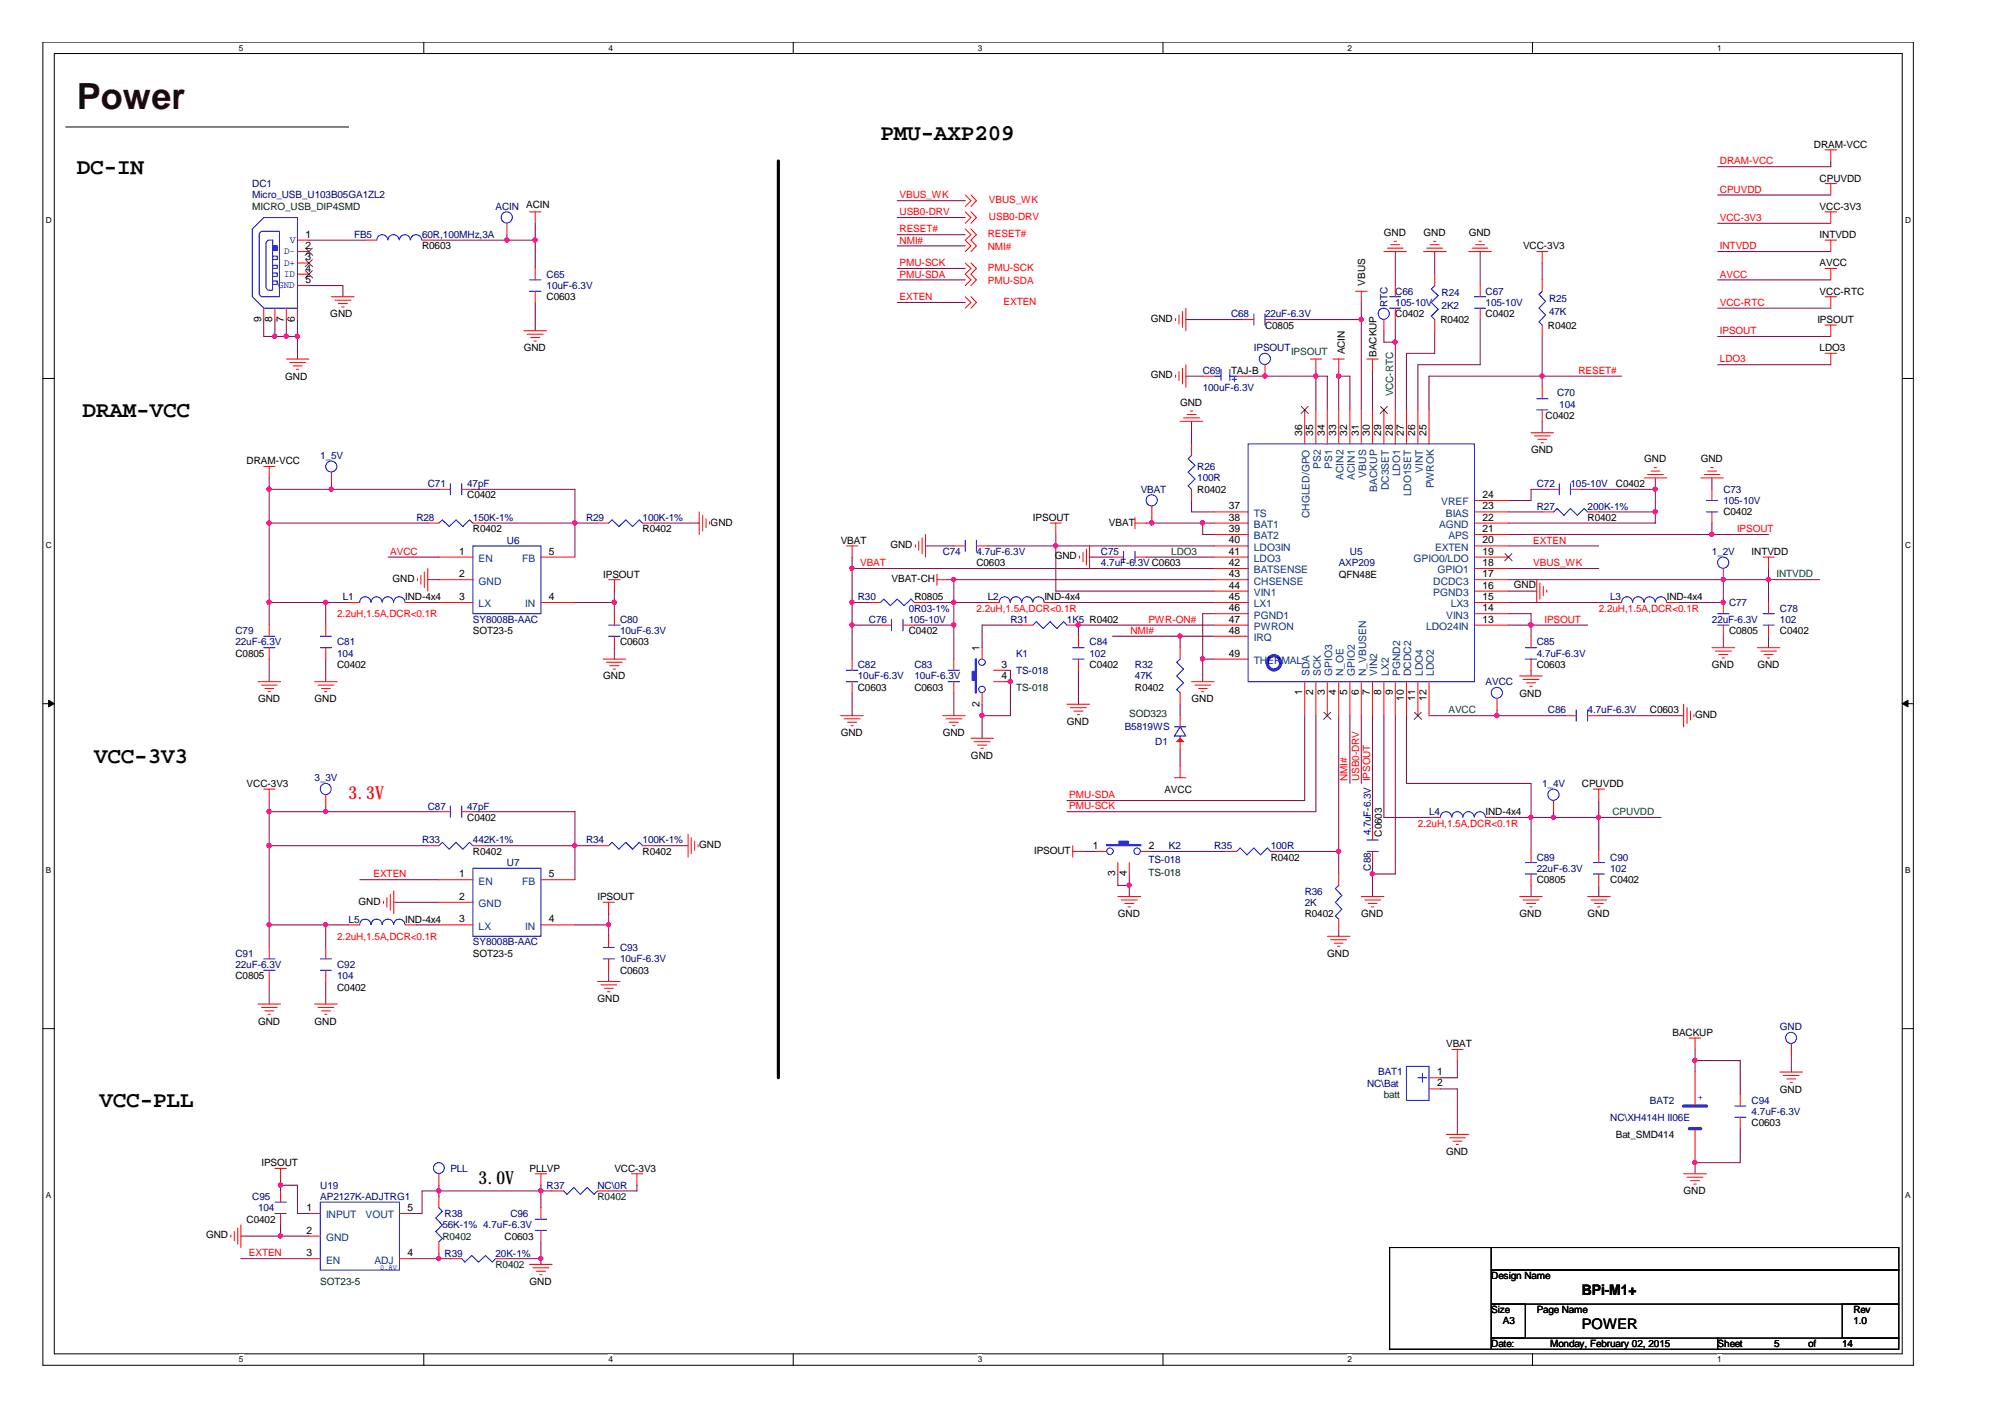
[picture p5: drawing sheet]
<svg xmlns="http://www.w3.org/2000/svg" width="297mm" height="210mm" viewBox="0 0 297 210" stroke-linecap="round" stroke-linejoin="round" font-family="sans-serif">
<path d="M6.3 6.2h277.2v196h-277.2zM8 7.9h273.8v192.6h-273.8z" fill="none" stroke="#000" stroke-width=".15"/>
<g fill="#fff">
<path d="M35.4 6.4h.6v1.4h-.6z"/>
<path d="M35.4 200.7h.6v1.4h-.6z"/>
</g>
<path d="M62.8 6.2v1.7M62.8 200.5v1.7" fill="none" stroke="#000" stroke-width=".15"/>
<g fill="#fff">
<path d="M90.1 6.4h.7v1.4h-.7z"/>
<path d="M90.1 200.7h.7v1.4h-.7z"/>
</g>
<path d="M117.5 6.2v1.7M117.5 200.5v1.7" fill="none" stroke="#000" stroke-width=".15"/>
<g fill="#fff">
<path d="M144.9 6.4h.6v1.4h-.6z"/>
<path d="M144.9 200.7h.6v1.4h-.6z"/>
</g>
<path d="M172.3 6.2v1.7M172.3 200.5v1.7" fill="none" stroke="#000" stroke-width=".15"/>
<g fill="#fff">
<path d="M199.6 6.4h.7v1.4h-.7z"/>
<path d="M199.6 200.7h.7v1.4h-.7z"/>
</g>
<path d="M227 6.2v1.7M227 200.5v1.7" fill="none" stroke="#000" stroke-width=".15"/>
<g fill="#fff">
<path d="M254.4 6.4h.6v1.4h-.6z"/>
<path d="M254.4 200.7h.6v1.4h-.6z"/>
<path d="M6.8 31.9h.8v1.4h-.8z"/>
<path d="M282.2 31.9h.9v1.4h-.9z"/>
<path d="M6.8 80.1h.8v1.4h-.8z"/>
<path d="M282.2 80.1h.9v1.4h-.9z"/>
</g>
<path d="M6.3 56.1h1.7M281.8 56.1h1.7" fill="none" stroke="#000" stroke-width=".15"/>
<g fill="#fff">
<path d="M6.8 128.2h.7v1.4h-.7z"/>
<path d="M282.2 128.2h.8v1.4h-.8z"/>
</g>
<path d="M6.3 104.2h1.7M281.8 104.2h1.7" fill="none" stroke="#000" stroke-width=".15"/>
<g fill="#000" stroke="#000" stroke-width=".15">
<path d="M7.2 103.7l.8 .5-.8 .5z" fill-rule="evenodd"/>
<path d="M281.8 104.2l.9-.5v1z" fill-rule="evenodd"/>
</g>
<g fill="#fff">
<path d="M6.8 176.4h.7v1.4h-.7z"/>
<path d="M282.2 176.4h.8v1.4h-.8z"/>
</g>
<path d="M9.7 18.8h41.9M6.3 152.4h1.7M281.8 152.4h1.7M205.9 184.8h15v15.1h-15zM220.9 184.8h60.4v3.3h-60.4zM220.9 188.1h60.4v5.1h-60.4zM220.9 193.2h5.1v5h-5.1zM220.9 198.2h33.6v1.7h-33.6zM254.5 198.2h26.8v1.7h-26.8zM272.9 193.2h8.4v5h-8.4z" fill="none" stroke="#000" stroke-width=".15"/>
<path d="M115.3 23.8v135.9" fill="none" stroke="#000" stroke-width=".47"/>
<g fill="none" stroke="#800040" stroke-width=".15">
<path d="M45.8 35.6h8.3M64.2 35.6h15.1M75.1 34.8v.8M79.3 33.1v6.7M132.9 34.8h10.1M132.9 36.4h10.1M132.9 39.8h10.1M132.9 32.2h10.1M132.9 29.7h10.1M206.7 37.3v5M212.6 37.3v3.3M219.3 37.3v5"/>
<path d="M228.5 39v2.5M254.5 33.1h16.7M254.5 37.3h16.7M254.5 28.9h16.7M271.2 23.8v.9h-16.7M39.1 47.3v2.5h5M40.7 47.3v2.5M42.4 47.3v2.5M44.1 47.3v5.9M45.8 42.3h5v1.7M79.3 44.8v4.2M132.9 41.5h10.1"/>
<path d="M132.9 44.8h10.1M175.7 55.7h2.5M175.7 47.3h8.4M184.9 55.7h11.7v5M189.1 47.3h12.6M194.9 54.9v5.8M198.3 55.7h1.7v5M198.3 54.9v5.8M201.7 44.8v15.9M203.3 54.9v5.8M205 49v1.7h1.7M206.7 47.3v13.4"/>
<path d="M212.6 49v3.3h-4.2v8.4M219.3 47.3v6.7h-9.2v6.7M228.5 49.8v7.6M240.2 55.7h-28.5v5M254.5 54h16.7M254.5 41.5h16.7M254.5 45.6h16.7M254.5 49.8h16.7M39.9 72.5h25.1M39.9 77.5h23.5M39.9 70.8v21.8M49.1 71.6v.9"/>
<path d="M70.1 72.5h15.1v10M71.8 77.5h16.7M96.9 77.5h6.7M156.4 79.2v8.4h23.5M169.8 77.5h10.1M170.6 76.7v.8M176.5 74.1v1.7h3.4M176.5 62.4v3.4M178.2 77.5v1.7h1.7M223.5 75.8h5M223.5 79.2h38.5M228.5 62.4v1.7"/>
<path d="M229.3 72.5h-2.5v1.6h-3.3M234.4 72.5h10.8M236.9 75.8h8.3M245.2 70.8v6.7h-21.7M253.6 70.8v1.7M253.6 77.5v1.7M39.9 89.3h11.7M39.9 97.6v3.4M48.3 89.3v3.3M48.3 97.6v3.4M57.5 82.5h7.5M61.7 89.3h3.3"/>
<path d="M63.4 85.9h1.6M85.2 89.3h5.8M91 87.6v3.3M91 95.9v1.7M126.2 89.3h2.5M126.2 92.6h4.2M126.2 82.5v15.1M126.2 84.2h53.7M135.5 92.6h5.8M137.1 89.3h9.2M137.1 80.9h4.2M140.5 85.9h39.4"/>
<path d="M141.3 85.9v11.7M146.3 80.9h33.6M148.8 99.3h.9v6.7h-4.2M151.4 92.6h-5.9v3.3M156.4 89.3h23.5M159.8 99.3v5M161.4 82.5h3.4M164.8 94.2h15.1M169.8 82.5h10.1M174.8 94.2v1.7M178.2 97.6h1.7M179.9 90.9h-1.7v10.1"/>
<path d="M179.9 92.6h-20.1v1.6M223.5 89.3h15M223.5 85.9h46.1M223.5 90.9h3.3v3.3M223.5 92.6h11.7M223.5 87.6h4.2M223.5 80.9h13.4M223.5 84.2h13.4M226.8 99.3v.8M255.3 85.9v3.4h-6.7M255.3 94.2v1.7M262 84.2v5.1"/>
<path d="M262 94.2v1.7M39.9 118.6v21.7M48.3 119.4v.8M126.2 102.6v3.4M141.3 102.6v3.4M145.5 104.3v5.1M148.8 101h.9M174.8 104.3v1.7M174.8 111v2.6M193.3 106v12.6h-35.2M194.9 106v14.2h-36.8M198.3 106v23.5"/>
<path d="M200 106v10M201.7 106v10M203.3 106v16.8M205 106v15.1h6.7M206.7 106v23.5h-3.4M208.4 106v10h18.4v10.1M211.7 106h20.2M221.8 105.2v.8M236.9 106h12.5M236.9 118.6v7.5M39.9 120.2h25.1M39.9 125.3h23.5"/>
<path d="M39.9 137h11.7M48.3 137v3.3M53.3 130.3h11.7M58.3 133.7h6.7M61.7 137h3.3M70.1 120.2h15.1v10.1M71.8 125.3h16.7M85.2 137h5M90.2 135.4v3.3M96.9 125.3h5M160.6 126.1h1.7M165.6 129.5v1.7h1.7"/>
<path d="M167.3 129.5v3.3M170.6 126.1h11M189.9 126.1h8.4M198.3 137.9v.8M203.3 127.8v5M221.8 121.1h24.3M226.8 131.2v1.6M230.2 120.2v.9M236.9 131.2v1.6M39.9 145.4v3.3M48.3 145.4v3.3M90.2 143.7v1.7"/>
<path d="M215.9 157.1v2.6h-2.5M251.1 155.5v3.3M251.1 157.1h6.7v5.1M265.4 156.3v2.5M41.6 175.6h2.5v4.2h1.7M41.6 174.7v1.7M65 175.6v1.7M80.1 175.6v3.3M81.8 176.4h-19.3v3.4h-1.7M94.4 175.6v.8h-4.2M213.4 161.3h2.5v6.7M257.8 167.2v5h-6.7v1.7"/>
<path d="M35.7 186.5h10.1M35.7 183.1h10.1M41.6 181.5v1.6M60.8 186.5h5.9M65 185.6v.9M75.1 186.5h5M80.1 184v3.3"/>
</g>
<g fill="#f0f" stroke="#f0f" stroke-width=".15">
<circle cx="255.3" cy="89.2" r=".32"/>
<circle cx="255.3" cy="85.8" r=".32"/>
<circle cx="226.8" cy="92.6" r=".32"/>
<circle cx="228.4" cy="55.7" r=".32"/>
<circle cx="156.4" cy="80.8" r=".32"/>
<circle cx="245.2" cy="75.8" r=".32"/>
<circle cx="194.9" cy="55.7" r=".32"/>
<circle cx="203.3" cy="129.4" r=".32"/>
<circle cx="206.7" cy="50.7" r=".32"/>
<circle cx="226.8" cy="121.1" r=".32"/>
<circle cx="230.1" cy="121.1" r=".32"/>
<circle cx="174.8" cy="94.2" r=".32"/>
<circle cx="178.2" cy="97.6" r=".32"/>
<circle cx="253.6" cy="79.2" r=".32"/>
<circle cx="251.1" cy="157.1" r=".32"/>
<circle cx="251.1" cy="172.2" r=".32"/>
<circle cx="159.7" cy="92.6" r=".32"/>
<circle cx="262" cy="85.8" r=".32"/>
<circle cx="236.8" cy="121.1" r=".32"/>
<circle cx="85.2" cy="77.5" r=".32"/>
<circle cx="39.9" cy="89.2" r=".32"/>
<circle cx="48.2" cy="89.2" r=".32"/>
<circle cx="39.9" cy="77.5" r=".32"/>
<circle cx="39.9" cy="125.3" r=".32"/>
<circle cx="39.9" cy="137" r=".32"/>
<circle cx="85.2" cy="125.3" r=".32"/>
<circle cx="48.2" cy="137" r=".32"/>
<circle cx="198.3" cy="126.1" r=".32"/>
<circle cx="49.1" cy="72.5" r=".32"/>
<circle cx="39.9" cy="72.5" r=".32"/>
<circle cx="245.2" cy="72.5" r=".32"/>
<circle cx="48.2" cy="120.2" r=".32"/>
<circle cx="187.4" cy="55.7" r=".32"/>
<circle cx="201.7" cy="47.3" r=".32"/>
<circle cx="39.9" cy="120.2" r=".32"/>
<circle cx="198.3" cy="55.7" r=".32"/>
<circle cx="178.2" cy="77.5" r=".32"/>
<circle cx="141.3" cy="89.2" r=".32"/>
<circle cx="141.3" cy="85.8" r=".32"/>
<circle cx="126.2" cy="92.6" r=".32"/>
<circle cx="126.2" cy="89.2" r=".32"/>
<circle cx="126.2" cy="84.2" r=".32"/>
<circle cx="141.3" cy="92.6" r=".32"/>
<circle cx="145.5" cy="106" r=".32"/>
<circle cx="149.7" cy="101" r=".32"/>
<circle cx="167.3" cy="131.1" r=".32"/>
<circle cx="170.6" cy="77.5" r=".32"/>
<circle cx="221.8" cy="106" r=".32"/>
<circle cx="91" cy="89.2" r=".32"/>
<circle cx="90.1" cy="137" r=".32"/>
<circle cx="80.1" cy="186.4" r=".32"/>
<circle cx="80.1" cy="176.4" r=".32"/>
<circle cx="65" cy="176.4" r=".32"/>
<circle cx="41.5" cy="175.5" r=".32"/>
<circle cx="41.5" cy="183.1" r=".32"/>
<circle cx="65" cy="186.4" r=".32"/>
<circle cx="42.4" cy="49.8" r=".32"/>
<circle cx="40.7" cy="49.8" r=".32"/>
<circle cx="44" cy="49.8" r=".32"/>
<circle cx="79.3" cy="35.5" r=".32"/>
<circle cx="75.1" cy="35.5" r=".32"/>
</g>
<g fill="none" stroke="#f00" stroke-width=".15">
<path d="M44.1 37.3h1.7M44.1 35.6h1.7M44.1 39h1.7M54.1 35.6h1.7M62.5 35.6h1.7M75.1 33.1v1.7M78.4 31.4h1.7M79.3 31.4v1.7M79.3 39.8v1.7M143 33.9l.8 .9-.8 .8 .8 .8-.8 .9M143 39l.8 .8-.8 .8 .8 .9-.8 .8M143 31.4l.8 .8-.8 .9"/>
<path d="M143 28.9l.8 .8-.8 .9M143.8 33.9l.9 .9-.9 .8 .9 .8-.9 .9M143.8 39l.9 .8-.9 .8 .9 .9-.9 .8M143.8 31.4l.9 .8-.9 .9M143.8 28.9l.9 .8-.9 .9M205 37.3h3.4M205.5 36.8h2.4M206 36.3h1.3M206.5 35.7h.4M210.9 37.3h3.3M211.4 36.8h2.3M211.9 36.3h1.3"/>
<path d="M212.4 35.7h.3M217.6 37.3h3.3M218.1 36.8h2.3M218.6 36.3h1.3M219.1 35.7h.4M227.7 37.3h1.6M228.5 37.3v1.7M270.4 27.2h1.7M270.4 35.6h1.7M270.4 31.4h1.7M270.4 39.8h1.7M270.4 22.2h1.7"/>
<path d="M271.2 22.2v1.6M271.2 27.2v1.7M271.2 31.4v1.7M271.2 35.6v1.7M271.2 39.8v1.7M39.1 45.6v1.7M40.7 45.6v1.7M42.4 53.2h3.4M42.4 45.6v1.7M42.9 53.7h2.4M43.4 54.2h1.3M43.9 54.7h.3"/>
<path d="M44.1 40.6h1.7M44.1 42.3h1.7M44.1 45.6v1.7M49.1 44h3.4M49.6 44.5h2.4M50.1 45h1.4M50.6 45.5h.4M77.6 49h3.4M78.1 49.5h2.4M78.6 50h1.4M79.1 50.5h.4M79.3 43.2v1.6"/>
<path d="M143 44l.8 .8-.8 .8M143.8 44l.9 .8-.9 .8M174.2 47.2v.3M174.2 55.6v.3M174.7 46.7v1.3M174.7 55v1.4M175.2 46.2v2.3M175.2 54.5v2.4M175.7 45.6v3.4M175.7 54v3.4M178.2 55.7h1.7M183.2 55.7h1.7"/>
<path d="M184.1 47.3h1.7M187.4 47.3h1.7M187.4 54v1.7M194.1 53.2h1.7M194.9 53.2v1.7M197.5 53.2h1.6M198.3 53.2v1.7M200.8 43.2h1.7M201.7 43.2v1.6M202.5 53.2h1.7M203.3 53.2v1.7M205 47.3v1.7"/>
<path d="M206.7 42.3v1.7M206.7 45.6v1.7M212.6 40.6v1.7M212.6 47.3v1.7M219.3 42.3v1.7M219.3 45.6v1.7M228.5 41.5v1.7M228.5 48.1v1.7M228.5 57.4v1.7M270.4 48.1h1.7M270.4 44h1.7M270.4 52.3h1.7"/>
<path d="M271.2 44v1.6M271.2 48.1v1.7M271.2 52.3v1.7M39.1 69.1h1.6M39.9 69.1v1.7M49.1 69.9v1.7M63.4 77.5h1.6M65 72.5h1.7M68.4 72.5h1.7M70.1 77.5h1.7M88.5 77.5h1.7M95.2 77.5h1.7"/>
<path d="M103.6 75.8v3.4M104.1 76.3v2.4M104.6 76.8v1.4M105.1 77.3v.4M136.6 79.7v2.3M137.1 79.2v3.3M155.6 77.5h1.6M156.4 77.5v1.7M168.1 77.5h1.7M168.1 76.7v1.6M170.6 75v1.7M174.8 62.4h3.4"/>
<path d="M175.3 61.9h2.4M175.9 61.4h1.3M176.4 60.9h.3M176.5 65.8v1.7M176.5 72.5v1.6M179.9 77.5h5M179.9 75.8h5M179.9 79.2h5M193.3 60.7v5.1M194.9 60.7v5.1M196.6 60.7v5.1M198.3 60.7v5.1"/>
<path d="M200 60.7v5.1M201.7 60.7v5.1M203.3 60.7v5.1M205 60.7v5.1M206.7 60.7v5.1M208.4 60.7v5.1M210.1 60.7v5.1M211.7 60.7v5.1M218.4 77.5h5.1M218.4 75.8h5.1M218.4 79.2h5.1M218.4 74.1h5.1"/>
<path d="M226.8 64.1h3.4M227.3 64.6h2.4M227.8 65.1h1.4M228.3 65.6h.3M228.5 60.7v1.7M228.5 75.8h1.7M229.3 72.5h1.7M232.7 72.5h1.7M235.2 75.8h1.7M243.6 70.8h3.3M244.1 70.3h2.3M244.6 69.8h1.3"/>
<path d="M245.1 69.3h.3M252 70.8h3.3M252.5 70.3h2.3M253 69.8h1.3M253.4 69.3h.4M253.6 72.5v1.6M253.6 75.8v1.7M39.9 92.6v1.6M39.9 95.9v1.7M48.3 92.6v1.6M48.3 95.9v1.7M51.6 89.3h1.7"/>
<path d="M60 89.3h1.7M61.8 85.7v.3M62.4 85.2v1.3M62.9 84.7v2.4M63.4 84.2v3.4M65 82.5h5.1M65 85.9h5.1M65 89.3h5.1M80.1 82.5h5.1M80.1 89.3h5.1M89.4 97.6h3.3M89.8 98.1h2.4"/>
<path d="M90.2 85.9h1.7M90.3 98.6h1.4M90.8 99.1h.4M91 85.9v1.7M91 90.9v1.7M91 94.2v1.7M125.4 80.9h1.7M126.2 80.9v1.6M126.2 97.6v1.7M128.7 89.3h1.7M130.4 92.6h1.7M133.8 92.6h1.7"/>
<path d="M135.5 89.3h1.6M135.6 80.7v.3M136.1 80.2v1.3M138.8 85.9h1.7M138.8 85.1v1.6M141.3 80.9h1.7M141.3 97.6v1.7M144.7 80.9h1.6M145.5 95.9v1.7M146.3 89.3h1.7M147.2 99.3h1.6M151.4 92.6h1.6"/>
<path d="M154.7 89.3h1.7M158.1 92.6h1.7M159.8 94.2v1.7M159.8 97.6v1.7M159.9 82.4v.3M160.4 81.8v1.4M161 81.3v2.4M161.4 80.9v3.3M164.8 82.5h1.7M168.1 82.5h1.7M174.8 95.9v1.7M179.9 82.5h5"/>
<path d="M179.9 85.9h5M179.9 80.9h5M179.9 97.6h5M179.9 89.3h5M179.9 92.6h5M179.9 90.9h5M179.9 87.6h5M179.9 84.2h5M179.9 94.2h5M218.4 82.5h5.1M218.4 85.9h5.1M218.4 80.9h5.1"/>
<path d="M218.4 89.3h5.1M218.4 92.6h5.1M218.4 90.9h5.1M218.4 87.6h5.1M218.4 84.2h5.1M226.8 94.2v1.7M226.8 97.6v1.7M227.7 85.9v3.4M228.1 86.4v2.3M228.6 86.9v1.3M229.2 87.4v.3M238.5 89.3h1.7"/>
<path d="M246.9 89.3h1.7M253.6 95.9h3.4M254.1 96.4h2.4M254.6 97h1.4M255.1 97.5h.4M255.3 84.2v1.7M255.3 89.3v1.6M255.3 92.6v1.6M260.3 95.9h3.4M260.9 96.4h2.3M261.2 82.5h1.6M261.4 97h1.3"/>
<path d="M261.8 97.5h.4M262 82.5v1.7M262 89.3v1.6M262 92.6v1.6M38.2 101h3.4M38.7 101.5h2.4M39.1 116.9h1.6M39.2 102h1.4M39.7 102.5h.3M39.9 116.9v1.7M46.6 101h3.4M47.1 101.5h2.3"/>
<path d="M47.6 102h1.3M48.1 102.5h.3M48.3 117.7v1.7M124.5 106h3.4M125.1 106.5h2.3M125.6 107h1.3M126.1 107.5h.3M126.2 101v1.6M139.7 106h3.3M140.1 106.5h2.4M140.6 107h1.4M141.1 107.5h.4"/>
<path d="M141.3 101v1.6M143.8 109.4h3.4M144.3 109.9h2.4M144.8 110.4h1.4M145.3 110.8h.4M145.5 102.6v1.7M147.2 101h1.6M158.1 104.3h3.3M158.6 104.8h2.4M159.1 105.3h1.3M159.6 105.8h.3M174 115.2h1.7"/>
<path d="M174.8 102.6v1.7M174.8 106v1.7M174.8 109.4v1.6M174.8 113.6v1.6M176.5 101h3.4M177 101.5h2.4M177.5 102h1.4M178 102.5h.4M193.3 101v5M194.9 101v5M196.6 101v5M198.3 101v5"/>
<path d="M200 101v5M201.7 101v5M203.3 101v5M205 101v5M206.7 101v5M208.4 101v5M210.1 101v5M211.7 101v5M221.8 103.5v1.7M225.1 100.1h3.4M225.6 100.6h2.4M226.1 101.1h1.4"/>
<path d="M226.7 101.7h.3M230.2 118.6v1.6M231.9 106h1.6M235.2 106h1.7M236.1 116.9h1.6M236.9 116.9v1.7M249.4 104.3v3.4M249.9 104.8v2.4M250.4 105.3v1.4M251 105.8v.4M51.6 137h1.7M56.8 133.5v.3"/>
<path d="M57.3 133v1.3M57.8 132.5v2.3M58.3 132v3.4M60 137h1.7M63.4 125.3h1.6M65 133.7h5.1M65 120.2h1.7M65 137h5.1M65 130.3h5.1M68.4 120.2h1.7M70.1 125.3h1.7M80.1 137h5.1"/>
<path d="M80.1 130.3h5.1M88.5 125.3h1.7M89.4 133.7h1.6M90.2 133.7v1.7M90.2 138.7v1.6M95.2 125.3h1.7M101.9 123.6v3.4M102.4 124.1v2.4M102.9 124.6v1.4M103.4 125.1v.3M158.9 126.1h1.7M158.9 125.3v1.7"/>
<path d="M162.3 126.1h1.7M165.6 132.8h3.4M165.6 127.8v1.7M166.1 133.3h2.4M166.6 133.8h1.4M167.1 134.3h.4M167.3 127.8v1.7M169 126.1h1.6M181.6 126.1h1.6M188.3 126.1h1.6M196.6 138.7h3.4M197.1 139.2h2.4"/>
<path d="M197.7 139.7h1.3M198.3 129.5v1.7M198.3 136.2v1.7M201.7 132.8h3.3M202.2 133.3h2.3M202.7 133.8h1.3M203.2 134.3h.3M203.3 122.8v1.6M203.3 126.1v1.7M211.7 121.1h1.7M220.1 121.1h1.7M225.1 132.8h3.4"/>
<path d="M225.6 133.3h2.4M226.1 133.8h1.4M226.7 134.3h.3M226.8 126.1v1.7M226.8 129.5v1.7M235.2 132.8h3.3M235.7 133.3h2.3M236.2 133.8h1.3M236.7 134.3h.3M236.9 126.1v1.7M236.9 129.5v1.7M38.2 148.7h3.4"/>
<path d="M38.7 149.2h2.4M39.2 149.7h1.4M39.7 150.3h.3M39.9 140.3v1.7M39.9 143.7v1.7M46.6 148.7h3.4M47.1 149.2h2.3M47.6 149.7h1.3M48.1 150.3h.3M48.3 140.3v1.7M48.3 143.7v1.7M88.5 145.4h3.4"/>
<path d="M89 145.9h2.4M89.5 146.4h1.3M90 146.9h.3M90.2 142v1.7M198.2 140.2h.3M211.7 159.7h1.7M215.1 155.5h1.6M215.9 155.5v1.6M250.3 153.8h1.7M251.1 153.8v1.7M251.1 158.8v5M263.7 158.8h3.3"/>
<path d="M264.2 159.3h2.3M264.7 159.8h1.3M265.4 154.6v1.7M40.7 173.1h1.7M41.6 173.1v1.6M41.6 176.4v1.7M41.6 179.8v1.7M45.8 179.8h1.7M59.2 179.8h1.6M65 173.9v1.7M65 177.3v1.6M79.3 173.9h1.7"/>
<path d="M80.1 173.9v1.7M80.1 178.9v1.7M81.8 176.4h1.7M88.5 176.4h1.7M93.6 173.9h1.6M94.4 173.9v1.7M211.7 161.3h1.7M214.2 168h3.4M214.8 168.5h2.3M215.3 169.1h1.3M215.7 169.5h.4M249.4 173.9h3.4"/>
<path d="M249.9 174.4h2.4M250.4 174.9h1.4M251 175.4h.3M251.1 167.2v5M257.8 162.2v1.6M257.8 165.5v1.7M265.2 160.3h.4M34.2 182.9v.4M34.7 182.4v1.4M35.2 181.9v2.4M35.7 181.5v3.3M45.8 183.1h1.7"/>
<path d="M45.8 186.5h1.7M59.2 186.5h1.6M65 184v1.6M66.7 186.5h1.7M73.4 186.5h1.7M78.4 187.3h3.4M79 187.8h2.3M79.5 188.3h1.3M80 188.8h.3M80.1 182.3v1.7"/>
</g>
<g fill="none" stroke="#00f" stroke-width=".15">
<path d="M38.4 34.6l.3-.3h2.7v9.7h-2.7l-.3-.4zM39.1 32.2h5v13.4h-5l-1.7-1.6v-10.1zM39.7 35.6h.7v7.4h-.7l-.3-.4v-6.7zM40.4 37.9h.7v.6h-.7zM40.4 39.3h.7v.5h-.7zM55.8 35.5a.81 .81 0 0 1 .8-.7 .81 .81 0 0 1 .8 .7M57.5 35.5a.83 .83 0 0 1 .8-.7 .83 .83 0 0 1 .8 .7M59.2 35.5a.81 .81 0 0 1 .8-.7 .81 .81 0 0 1 .8 .7M60.8 35.5a.83 .83 0 0 1 .9-.7 .83 .83 0 0 1 .8 .7M40.4 40.4h.7v.6h-.7zM40.4 41.6h.7v.5h-.7zM78.4 41.5h1.7"/>
<path d="M78.4 43.2h1.7M179.9 55.7h1M180.9 54.7v1.7M182.2 54.7v1.7M182.2 55.7h1M182.5 56.2h.7M182.9 55.9v.6M185.8 46.5v1.6M187.4 46.5v1.6M205.9 45.6h1.6M205.9 44h1.6M212.6 42.3l-.6 .5 1.1 1-1.1 1 1.1 1-1.1 1 .6 .5"/>
<path d="M218.4 45.6h1.7M218.4 44h1.7M227.7 59.1h1.6M228.5 43.2l-.5 .4 1 1-1 1 1 1.1-1 1 .5 .4M65 77.5l.5-.5 1 1 1.1-1 1 1 1-1 .5 .5M66.7 71.6v1.7M68.4 71.6v1.7M90.2 77.5l.5-.5 1 1 1-1 1 1 1-1 .5 .5M176.5 67.5l-.5 .5 1 .9-1 1 1 1.1-1 1 .5 .5M184.9 65.8h33.5v35.2h-33.5zM227.7 60.7h1.6M230.2 75.8l.5-.5 1 1 1-1 1 1 1-1 .5 .5"/>
<path d="M231 71.6v1.7M232.7 71.6v1.7M252.8 75.8h1.7M252.8 74.1h1.7M39.1 95.9h1.6M39.1 94.2h1.6M47.5 95.9h1.6M47.5 94.2h1.6M53.3 89.2a.83 .83 0 0 1 .8-.8 .83 .83 0 0 1 .8 .8M55 89.2a.8 .8 0 0 1 .8-.8 .8 .8 0 0 1 .8 .8M56.6 89.2a.83 .83 0 0 1 .9-.8 .83 .83 0 0 1 .8 .8M58.3 89.2a.83 .83 0 0 1 .9-.8 .83 .83 0 0 1 .8 .8"/>
<path d="M70.1 80.9h10v10h-10zM90.2 92.6h1.7M90.2 94.2h1.7M125.4 99.3h1.7M130.4 89.3l.5-.6 1 1 1-1 1 1 1.1-1 .5 .6M132.1 91.8v1.6M133.8 91.8v1.6M140.5 99.3h1.7M143 80v1.7M144.5 97.6h.2M144.7 80v1.7M148 89.2a.8 .8 0 0 1 .8-.8 .8 .8 0 0 1 .8 .8"/>
<path d="M149.7 89.2a.83 .83 0 0 1 .8-.8 .83 .83 0 0 1 .8 .8M151.4 89.2a.8 .8 0 0 1 .8-.8 .8 .8 0 0 1 .8 .8M153 89.2a.83 .83 0 0 1 .9-.8 .83 .83 0 0 1 .8 .8M153 92.6l.5-.5 1.1 1 1-1 1 1 1-1 .5 .5M158.9 95.9h1.7M158.9 97.6h1.7M166.5 81.7v1.7M168.1 81.7v1.7M174.8 97.6l-.5 .5 1 1-1 1 1 1-1 1.1 .5 .4M226 95.9h1.7M226 97.6h1.7M240.2 89.2a.8 .8 0 0 1 .8-.8 .8 .8 0 0 1 .9 .8"/>
<path d="M241.9 89.2a.83 .83 0 0 1 .8-.8 .83 .83 0 0 1 .8 .8M243.6 89.2a.8 .8 0 0 1 .8-.8 .8 .8 0 0 1 .8 .8M245.2 89.2a.83 .83 0 0 1 .9-.8 .83 .83 0 0 1 .8 .8M254.5 90.9h1.7M254.5 92.6h1.7M261.2 90.9h1.6M261.2 92.6h1.6M66.7 119.4v1.7M68.4 119.4v1.7M125.4 101h1.7M140.5 101h1.7M144.5 102.6h.2"/>
<path d="M174 107.7h1.7M174.8 107.7l.9 1.3h-1.7zM174.8 109v.4M233.5 105.2v1.6M235.2 105.2v1.6M53.3 137a.83 .83 0 0 1 .8-.8 .83 .83 0 0 1 .8 .8M55 137a.8 .8 0 0 1 .8-.8 .8 .8 0 0 1 .8 .8M56.6 137a.83 .83 0 0 1 .9-.8 .83 .83 0 0 1 .8 .8M58.3 137a.83 .83 0 0 1 .9-.8 .83 .83 0 0 1 .8 .8M65 125.3l.5-.5 1 1 1.1-1 1 1 1-1 .5 .5M70.1 128.6h10v10.1h-10zM90.2 125.3l.5-.5 1 1 1-1 1 1 1-1 .5 .5"/>
<path d="M164 125.1v.2M169 125.1v.2M183.2 126.1l.5-.5 1 1 1.1-1 .9 1 1-1 .6 .5M198.3 131.2l-.5 .4 1 1-1 1.1 1 1-1 1 .5 .5M202.5 124.4h1.7M202.5 126.1h1.7M213.4 121a.83 .83 0 0 1 .8-.8 .83 .83 0 0 1 .9 .8M215.1 121a.8 .8 0 0 1 .8-.8 .8 .8 0 0 1 .8 .8M216.7 121a.83 .83 0 0 1 .9-.8 .83 .83 0 0 1 .8 .8M218.4 121a.8 .8 0 0 1 .8-.8 .8 .8 0 0 1 .8 .8M226 127.8h1.7M226 129.5h1.7"/>
<path d="M236.1 127.8h1.6M236.1 129.5h1.6M39.1 142h1.6M39.1 143.7h1.6M47.5 142h1.6M47.5 143.7h1.6M89.4 142h1.6M89.4 140.3h1.6M208.4 158h3.3v5h-3.3zM210.1 159.7h1.3M210.7 159v1.3M40.7 179.8h1.7"/>
<path d="M40.7 178.1h1.7M47.5 178.1h11.7v10h-11.7zM65 178.9l.5 .5-.9 1 .9 1.1-.9 .9 .9 1-.5 .6M83.5 176.4l.5 .5 1-1 1 1 1-1 1 1 .5-.5M257 165.5h1.7M257 163.8h1.7M68.4 186.5l.5 .5 1-1 1 1 1-1 1 1 .5-.5M79.3 180.6h1.7M79.3 182.3h1.7"/>
<circle cx="75.1" cy="32.2" r=".83"/>
<circle cx="187.4" cy="53.2" r=".83"/>
<circle cx="205" cy="46.5" r=".83"/>
<circle cx="49.1" cy="69.1" r=".82"/>
<circle cx="170.6" cy="74.1" r=".83"/>
<circle cx="145.5" cy="98.1" r=".48"/>
<circle cx="255.3" cy="83.3" r=".83"/>
<circle cx="48.2" cy="116.9" r=".82"/>
<circle cx="145.5" cy="102.1" r=".48"/>
<circle cx="221.8" cy="102.6" r=".82"/>
<circle cx="230.1" cy="117.7" r=".83"/>
<circle cx="164.4" cy="126.1" r=".49"/>
<circle cx="168.5" cy="126.1" r=".49"/>
<circle cx="265.3" cy="153.7" r=".82"/>
<circle cx="65" cy="173" r=".81"/>
</g>
<g fill="#00f" stroke="#00f" stroke-width=".15">
<path d="M144.5 97.6h.2v5h-.2v-1.8h-.5v-1.3h.5z" fill-rule="evenodd"/>
<path d="M164 125.1h1.8v-.5h1.3v.5h1.9v.2h-5z" fill-rule="evenodd"/>
<path d="M40.4 36.4h.7v.7h-.7z" fill-rule="evenodd"/>
</g>
<path d="M174.3 109.9l.5-.5 .5 .5z" fill-rule="evenodd" fill="#f00" stroke="#f00" stroke-width=".15"/>
<path d="M188 97.4a1.02 1.02 0 0 1 1.4 .1 1.02 1.02 0 0 1 0 1.4 1.02 1.02 0 0 1-1.4 0 1.13 1.13 0 0 1 0-1.5zM249.4 163.8h3.4M250.3 167.2h1.7" fill="none" stroke="#00f" stroke-width=".47"/>
<g fill="none" stroke="#804000" stroke-width=".15">
<path d="M45.3 36.8l1 1M45.3 38.5l1 1M46.3 36.8l-1.1 1M46.3 38.5l-1.1 1M45.3 40.1l1 1.1M46.3 40.1l-1.1 1.1M192.8 60.2l1 1.1M193.8 60.2l-1.1 1.1M204.5 60.2l1.1 1.1M205.5 60.2l-1 1.1M223 82l1 1.1M224 82l-1.1 1.1"/>
<path d="M196.1 105.5l1.1 1.1M197.1 105.5l-1 1.1M209.5 105.5l1.1 1.1M210.6 105.5l-1.1 1.1"/>
</g>
<text font-size="5.3" fill="#400000" x="11.4" y="16.2">Power</text>
<g font-size="3.3">
<text x="130.4" y="20.8">PMU-AXP209</text>
<text x="11.4" y="25.8">DC-IN</text>
<text x="12.2" y="61.8">DRAM-VCC</text>
<text x="13.9" y="113">VCC-3V3</text>
<text x="14.7" y="164.1">VCC-PLL</text>
</g>
<text font-size="2.7" fill="#f00" x="51.6" y="118.3">3.3V</text>
<text font-size="2.7" x="70.9" y="175.4">3.0V</text>
<g font-size="2.2">
<text x="234.4" y="191.9">BPi-M1+</text>
<text x="234.4" y="196.8">POWER</text>
</g>
<g font-size="1.5">
<text x="268.7" y="21.9">DRAM-VCC</text>
<text x="269.6" y="26.9">CPUVDD</text>
<text x="45.3" y="35.2">1</text>
<text x="77.9" y="30.7">ACIN</text>
<text x="205" y="34.9">GND</text>
<text x="210.9" y="34.9">GND</text>
<text x="217.6" y="34.9">GND</text>
<text x="269.6" y="35.3">INTVDD</text>
<text x="269.6" y="31.1">VCC-3V3</text>
<text x="45.3" y="36.9">2</text>
<text x="45.3" y="38.6">3</text>
<text x="45.3" y="40.2">4</text>
<text x="45.3" y="41.9">5</text>
<text x="62.5" y="36.9">R0603</text>
<text x="225.6" y="36.9">VCC-3V3</text>
<text x="269.6" y="39.5">AVCC</text>
<text x="38.7" y="47.7" transform="rotate(-90 38.7 47.7)">9</text>
<text x="40.3" y="47.7" transform="rotate(-90 40.3 47.7)">8</text>
<text x="42" y="47.7" transform="rotate(-90 42 47.7)">7</text>
<text x="43.7" y="47.7" transform="rotate(-90 43.7 47.7)">6</text>
<text x="48.9" y="47">GND</text>
<text x="81" y="44.5">C0603</text>
<text x="170.5" y="47.7">GND</text>
<text x="202.2" y="42.3" transform="rotate(-90 202.2 42.3)">VBUS</text>
<text x="206.7" y="47">C0402</text>
<text x="213.4" y="47.9">R0402</text>
<text x="220.1" y="47">C0402</text>
<text x="269.2" y="47.9">IPSOUT</text>
<text x="269.6" y="43.7">VCC-RTC</text>
<text x="77.6" y="52">GND</text>
<text x="187.4" y="48.7">C0805</text>
<text x="199.2" y="52.5" transform="rotate(-90 199.2 52.5)">ACIN</text>
<text x="203.9" y="52.8" transform="rotate(-90 203.9 52.8)">BACKUP</text>
<text x="229.3" y="48.7">R0402</text>
<text x="269.6" y="52">LDO3</text>
<text x="42.2" y="56.2">GND</text>
<text x="170.5" y="56.1">GND</text>
<text x="182.4" y="55.4">TAJ-B</text>
<text x="174.8" y="60.1">GND</text>
<text x="192.9" y="64.6" transform="rotate(-90 192.9 64.6)">36</text>
<text x="194.6" y="64.6" transform="rotate(-90 194.6 64.6)">35</text>
<text x="196.3" y="64.6" transform="rotate(-90 196.3 64.6)">34</text>
<text x="198" y="64.6" transform="rotate(-90 198 64.6)">33</text>
<text x="199.6" y="64.6" transform="rotate(-90 199.6 64.6)">32</text>
<text x="201.3" y="64.6" transform="rotate(-90 201.3 64.6)">31</text>
<text x="202.9" y="64.6" transform="rotate(-90 202.9 64.6)">30</text>
<text x="204.6" y="64.6" transform="rotate(-90 204.6 64.6)">29</text>
<text x="206.3" y="64.6" transform="rotate(-90 206.3 64.6)">28</text>
<text x="208" y="64.6" transform="rotate(-90 208 64.6)">27</text>
<text x="209.7" y="64.6" transform="rotate(-90 209.7 64.6)">26</text>
<text x="211.3" y="64.6" transform="rotate(-90 211.3 64.6)">25</text>
<text x="229" y="62.1">C0402</text>
<text x="36.5" y="68.8">DRAM-VCC</text>
<text x="226.8" y="67.1">GND</text>
<text x="243.6" y="68.5">GND</text>
<text x="252" y="68.5">GND</text>
<text x="69.2" y="73.8">C0402</text>
<text x="105.3" y="77.9">GND</text>
<text x="153" y="77.2">IPSOUT</text>
<text x="164.3" y="77.9">VBAT</text>
<text x="177.4" y="73">R0402</text>
<text x="182" y="75.5">37</text>
<text x="182" y="77.1">38</text>
<text x="219.6" y="77.1">22</text>
<text x="219.6" y="75.5">23</text>
<text x="219.6" y="73.8">24</text>
<text x="235.2" y="77.2">R0402</text>
<text x="239.4" y="72.2">C0402</text>
<text x="255.3" y="76.3">C0402</text>
<text x="68" y="82.1">1</text>
<text x="70.1" y="78.8">R0402</text>
<text x="81.3" y="82.1">5</text>
<text x="95.2" y="78.8">R0402</text>
<text x="124.5" y="80.5">VBAT</text>
<text x="131.9" y="81.2">GND</text>
<text x="144.7" y="83.9">C0603</text>
<text x="156.3" y="82.9">GND</text>
<text x="182" y="78.8">39</text>
<text x="182" y="80.5">40</text>
<text x="182" y="82.1">41</text>
<text x="182" y="83.8">42</text>
<text x="219.6" y="83.8">18</text>
<text x="219.6" y="82.1">19</text>
<text x="219.6" y="80.5">20</text>
<text x="219.6" y="78.8">21</text>
<text x="259.5" y="82.2">INTVDD</text>
<text x="58.2" y="86.2">GND</text>
<text x="60" y="88.9">IND-4x4</text>
<text x="68" y="85.5">2</text>
<text x="68" y="88.9">3</text>
<text x="81.3" y="88.9">4</text>
<text x="89.4" y="85.6">IPSOUT</text>
<text x="132.1" y="86.2">VBAT-CH</text>
<text x="135.5" y="88.9">R0805</text>
<text x="154.7" y="88.9">IND-4x4</text>
<text x="182" y="85.5">43</text>
<text x="182" y="87.2">44</text>
<text x="182" y="88.9">45</text>
<text x="198.3" y="85.6">QFN48E</text>
<text x="219.6" y="88.9">15</text>
<text x="219.6" y="87.2">16</text>
<text x="219.6" y="85.5">17</text>
<text x="224.3" y="87.1">GND</text>
<text x="246.9" y="88.9">IND-4x4</text>
<text x="70.1" y="94">SOT23-5</text>
<text x="91.9" y="95.6">C0603</text>
<text x="134.6" y="94">C0402</text>
<text x="182" y="90.5">46</text>
<text x="182" y="92.2">47</text>
<text x="182" y="93.9">48</text>
<text x="219.6" y="92.2">13</text>
<text x="219.6" y="90.5">14</text>
<text x="256.2" y="94">C0805</text>
<text x="263.7" y="94">C0402</text>
<text x="34.9" y="97.3">C0805</text>
<text x="50" y="99">C0402</text>
<text x="89.4" y="100.6">GND</text>
<text x="145.1" y="96.4" transform="rotate(-90 145.1 96.4)">1</text>
<text x="148.4" y="98.9">3</text>
<text x="148.4" y="100.6">4</text>
<text x="161.4" y="99">C0402</text>
<text x="182" y="97.3">49</text>
<text x="227.7" y="99">C0603</text>
<text x="253.6" y="99">GND</text>
<text x="260.3" y="99">GND</text>
<text x="38.2" y="104">GND</text>
<text x="46.6" y="104">GND</text>
<text x="127.1" y="102.3">C0603</text>
<text x="135.5" y="102.3">C0603</text>
<text x="145.1" y="104.7" transform="rotate(-90 145.1 104.7)">2</text>
<text x="158.1" y="107.4">GND</text>
<text x="168.1" y="102.3">R0402</text>
<text x="176.5" y="104">GND</text>
<text x="192.9" y="103" transform="rotate(-90 192.9 103)">1</text>
<text x="194.6" y="103" transform="rotate(-90 194.6 103)">2</text>
<text x="196.3" y="103" transform="rotate(-90 196.3 103)">3</text>
<text x="198" y="103" transform="rotate(-90 198 103)">4</text>
<text x="199.6" y="103" transform="rotate(-90 199.6 103)">5</text>
<text x="201.3" y="103" transform="rotate(-90 201.3 103)">6</text>
<text x="202.9" y="103" transform="rotate(-90 202.9 103)">7</text>
<text x="204.6" y="103" transform="rotate(-90 204.6 103)">8</text>
<text x="206.3" y="103" transform="rotate(-90 206.3 103)">9</text>
<text x="208" y="103.9" transform="rotate(-90 208 103.9)">10</text>
<text x="209.7" y="103.9" transform="rotate(-90 209.7 103.9)">11</text>
<text x="211.3" y="103.9" transform="rotate(-90 211.3 103.9)">12</text>
<text x="225.1" y="103.2">GND</text>
<text x="244.4" y="105.7">C0603</text>
<text x="251.1" y="106.4">GND</text>
<text x="124.5" y="109">GND</text>
<text x="139.7" y="109">GND</text>
<text x="143.8" y="112.4">GND</text>
<text x="36.5" y="116.6">VCC-3V3</text>
<text x="172.5" y="117.4">AVCC</text>
<text x="234.4" y="116.6">CPUVDD</text>
<text x="69.2" y="121.6">C0402</text>
<text x="103.6" y="125.6">GND</text>
<text x="161.9" y="125.7">1</text>
<text x="170.2" y="125.7">2</text>
<text x="204.7" y="123.9" transform="rotate(-90 204.7 123.9)">C0603</text>
<text x="220.1" y="120.7">IND-4x4</text>
<text x="68" y="129.9">1</text>
<text x="70.1" y="126.6">R0402</text>
<text x="81.3" y="129.9">5</text>
<text x="95.2" y="126.6">R0402</text>
<text x="153.2" y="126.5">IPSOUT</text>
<text x="165.2" y="129.8" transform="rotate(-90 165.2 129.8)">3</text>
<text x="166.9" y="129.8" transform="rotate(-90 166.9 129.8)">4</text>
<text x="188.3" y="127.5">R0402</text>
<text x="227.7" y="130.8">C0805</text>
<text x="238.5" y="130.8">C0402</text>
<text x="53.1" y="134">GND</text>
<text x="60" y="136.7">IND-4x4</text>
<text x="68" y="133.3">2</text>
<text x="68" y="136.6">3</text>
<text x="81.3" y="136.6">4</text>
<text x="88.5" y="133.3">IPSOUT</text>
<text x="165.6" y="135.9">GND</text>
<text x="193.3" y="135.9">R0402</text>
<text x="201.7" y="135.9">GND</text>
<text x="225.1" y="135.9">GND</text>
<text x="235.2" y="135.9">GND</text>
<text x="70.1" y="141.7">SOT23-5</text>
<text x="196.6" y="141.7">GND</text>
<text x="34.9" y="145.1">C0805</text>
<text x="50" y="146.7">C0402</text>
<text x="88.5" y="148.4">GND</text>
<text x="91.9" y="144.2">C0603</text>
<text x="38.2" y="151.8">GND</text>
<text x="46.6" y="151.8">GND</text>
<text x="214.2" y="155.1">VBAT</text>
<text x="247.8" y="153.5">BACKUP</text>
<text x="212.9" y="159.3">1</text>
<text x="212.9" y="160.9">2</text>
<text x="263.7" y="161.9">GND</text>
<text x="259.5" y="166.8">C0603</text>
<text x="38.7" y="172.7">IPSOUT</text>
<text x="78.4" y="173.6">PLLVP</text>
<text x="91" y="173.6">VCC-3V3</text>
<text x="214.2" y="171">GND</text>
<text x="239.4" y="168.5">Bat_SMD414</text>
<text x="45.4" y="179.4">1</text>
<text x="60.4" y="179.4">5</text>
<text x="249.4" y="176.9">GND</text>
<text x="30.5" y="183.4">GND</text>
<text x="36.5" y="181.1">C0402</text>
<text x="45.4" y="182.7">2</text>
<text x="74.8" y="183.6">C0603</text>
<text x="45.4" y="186.1">3</text>
<text x="60.4" y="186.1">4</text>
<text x="78.4" y="190.3">GND</text>
<text x="220.9" y="189.5">Design Name</text>
<text x="220.9" y="194.5">Size</text>
<text x="222.6" y="196.2">A3</text>
<text x="227.7" y="194.5">Page Name</text>
<text x="274.6" y="196.2">1.0</text>
<text x="274.6" y="194.5">Rev</text>
<text x="220.9" y="199.6">Date:</text>
<text x="229.7" y="199.6">Monday, February 02, 2015</text>
<text x="254.5" y="199.6">Sheet</text>
<text x="262.8" y="199.6">5</text>
<text x="267.9" y="199.6">of</text>
<text x="272.9" y="199.6">14</text>
</g>
<g font-size="1.5" fill="#000080">
<text x="37.4" y="27.7">DC1</text>
<text x="37.4" y="29.4">Micro_USB_U103B05GA1ZL2</text>
<text x="52.5" y="35.3">FB5</text>
<text x="62.5" y="35.3">60R,100MHz,3A</text>
<text x="73.4" y="31.1">ACIN</text>
<text x="81" y="41.1">C65</text>
<text x="81" y="42.8">10uF-6.3V</text>
<text x="182.4" y="47">C68</text>
<text x="187.4" y="47">22uF-6.3V</text>
<text x="205.6" y="45.5" transform="rotate(-90 205.6 45.5)">RTC</text>
<text x="206.7" y="43.7">C66</text>
<text x="206.7" y="45.3">105-10V</text>
<text x="213.6" y="43.8">R24</text>
<text x="213.6" y="45.8">2K2</text>
<text x="220.1" y="43.7">C67</text>
<text x="220.1" y="45.3">105-10V</text>
<text x="229.5" y="44.7">R25</text>
<text x="229.5" y="46.7">47K</text>
<text x="185.8" y="52">IPSOUT</text>
<text x="178.2" y="55.4">C69</text>
<text x="178.2" y="57.9">100uF-6.3V</text>
<text x="230.7" y="58.7">C70</text>
<text x="231" y="60.4">104</text>
<text x="47.5" y="68">1_5V</text>
<text x="177.4" y="69.7">R26</text>
<text x="177.4" y="71.3">100R</text>
<text x="61.7" y="77.2">R28</text>
<text x="63.4" y="72.2">C71</text>
<text x="69.2" y="72.2">47pF</text>
<text x="70.1" y="77.2">150K-1%</text>
<text x="86.8" y="77.2">R29</text>
<text x="95.2" y="77.2">100K-1%</text>
<text x="169" y="73">VBAT</text>
<text x="227.7" y="75.5">R27</text>
<text x="227.7" y="72.2">C72</text>
<text x="232.7" y="72.2">105-10V</text>
<text x="235.2" y="75.5">200K-1%</text>
<text x="255.3" y="73">C73</text>
<text x="255.3" y="74.6">105-10V</text>
<text x="75.1" y="80.5">U6</text>
<text x="139.7" y="82.2">C74</text>
<text x="144.7" y="82.2">4.7uF-6.3V</text>
<text x="163.1" y="82.2">C75</text>
<text x="163.1" y="83.9">4.7uF-6.3V C0603</text>
<text x="198.3" y="83.9">AXP209</text>
<text x="200" y="82.2">U5</text>
<text x="253.6" y="82.2">1_2V</text>
<text x="50.8" y="88.9">L1</text>
<text x="127.1" y="88.9">R30</text>
<text x="146.3" y="88.9">L2</text>
<text x="238.5" y="88.9">L3</text>
<text x="256.2" y="89.8">C77</text>
<text x="34.9" y="94">C79</text>
<text x="34.9" y="95.6">22uF-6.3V</text>
<text x="50" y="95.6">C81</text>
<text x="70.1" y="92.3">SY8008B-AAC</text>
<text x="91.9" y="92.3">C80</text>
<text x="91.9" y="94">10uF-6.3V</text>
<text x="128.7" y="92.3">C76</text>
<text x="134.6" y="90.6">0R03-1%</text>
<text x="134.6" y="92.3">105-10V</text>
<text x="149.7" y="92.3">R31</text>
<text x="158.1" y="92.3">1K5 R0402</text>
<text x="161.4" y="95.6">C84</text>
<text x="227.7" y="95.6">C85</text>
<text x="253.6" y="92.3">22uF-6.3V</text>
<text x="263.7" y="90.6">C78</text>
<text x="263.7" y="92.3">102</text>
<text x="50" y="97.3">104</text>
<text x="127.1" y="99">C82</text>
<text x="127.1" y="100.6">10uF-6.3V</text>
<text x="135.5" y="99">C83</text>
<text x="135.5" y="100.6">10uF-6.3V</text>
<text x="150.5" y="97.3">K1</text>
<text x="150.5" y="99.8">TS-018</text>
<text x="161.4" y="97.3">102</text>
<text x="168.1" y="99">R32</text>
<text x="168.1" y="100.6">47K</text>
<text x="220.1" y="101.5">AVCC</text>
<text x="227.7" y="97.3">4.7uF-6.3V</text>
<text x="229.3" y="105.7">C86</text>
<text x="235.2" y="105.7">4.7uF-6.3V</text>
<text x="166.6" y="108.2">B5819WS</text>
<text x="171.2" y="110.4">D1</text>
<text x="46.6" y="115.8">3_3V</text>
<text x="63.4" y="119.9">C87</text>
<text x="69.2" y="119.9">47pF</text>
<text x="228.5" y="116.6">1_4V</text>
<text x="62.5" y="124.9">R33</text>
<text x="70.1" y="124.9">442K-1%</text>
<text x="86.8" y="124.9">R34</text>
<text x="95.2" y="124.9">100K-1%</text>
<text x="173.2" y="125.8">K2</text>
<text x="179.9" y="125.8">R35</text>
<text x="188.3" y="125.8">100R</text>
<text x="203.1" y="123.8" transform="rotate(-90 203.1 123.8)">4.7uF-6.3V IPSOUT</text>
<text x="211.7" y="120.7">L4</text>
<text x="75.1" y="128.3">U7</text>
<text x="170.1" y="127.8">TS-018</text>
<text x="203.1" y="129" transform="rotate(-90 203.1 129)">C88</text>
<text x="227.7" y="127.5">C89</text>
<text x="227.7" y="129.1">22uF-6.3V</text>
<text x="238.5" y="127.5">C90</text>
<text x="238.5" y="129.1">102</text>
<text x="51.6" y="136.7">L5</text>
<text x="193.3" y="132.5">R36</text>
<text x="193.3" y="134.2">2K</text>
<text x="34.9" y="141.7">C91</text>
<text x="34.9" y="143.4">22uF-6.3V</text>
<text x="50" y="143.4">C92</text>
<text x="70.1" y="140.1">SY8008B-AAC</text>
<text x="91.9" y="140.9">C93</text>
<text x="91.9" y="142.6">10uF-6.3V</text>
<text x="50" y="145.1">104</text>
<text x="263.7" y="152.6">GND</text>
<text x="202.5" y="161">NC\Bat</text>
<text x="204.2" y="159.3">BAT1</text>
<text x="238.5" y="166">NC\XH414H II06E</text>
<text x="244.4" y="163.5">BAT2</text>
<text x="259.5" y="163.5">C94</text>
<text x="259.5" y="165.2">4.7uF-6.3V</text>
<text x="66.7" y="173.6">PLL</text>
<text x="37.4" y="177.8">C95</text>
<text x="38.2" y="179.4">104</text>
<text x="47.5" y="176.1">U19</text>
<text x="47.5" y="177.8">AP2127K-ADJTRG1</text>
<text x="81" y="176.1">R37</text>
<text x="88.5" y="176.1">NC\0R</text>
<text x="65.5" y="182">56K-1% 4.7uF-6.3V</text>
<text x="65.9" y="180.3">R38</text>
<text x="75.6" y="180.3">C96</text>
<text x="65.9" y="186.2">R39</text>
<text x="73.4" y="186.2">20K-1%</text>
</g>
<g font-size="1.5" fill="#f00">
<text x="133.3" y="29.4">VBUS_WK</text>
<text x="254.8" y="28.5">CPUVDD</text>
<text x="254.8" y="24.4">DRAM-VCC</text>
<text x="133.3" y="34.4">RESET#</text>
<text x="133.3" y="31.9">USB0-DRV</text>
<text x="146.3" y="35.1">RESET#</text>
<text x="146.5" y="32.6">USB0-DRV</text>
<text x="146.5" y="30.1">VBUS_WK</text>
<text x="254.8" y="32.7">VCC-3V3</text>
<text x="133.3" y="36.1">NMI#</text>
<text x="133.3" y="39.4">PMU-SCK</text>
<text x="133.3" y="41.1">PMU-SDA</text>
<text x="146.3" y="37.1">NMI#</text>
<text x="146.3" y="40.1">PMU-SCK</text>
<text x="254.8" y="41.1">AVCC</text>
<text x="254.8" y="36.9">INTVDD</text>
<text x="133.3" y="44.5">EXTEN</text>
<text x="146.3" y="42.1">PMU-SDA</text>
<text x="148.7" y="45.1">EXTEN</text>
<text x="254.8" y="45.3">VCC-RTC</text>
<text x="254.8" y="49.5">IPSOUT</text>
<text x="254.8" y="53.7">LDO3</text>
<text x="233.8" y="55.4">RESET#</text>
<text x="57.8" y="82.2">AVCC</text>
<text x="127.4" y="83.9">VBAT</text>
<text x="227.2" y="80.5">EXTEN</text>
<text x="227.2" y="83.9">VBUS_WK</text>
<text x="257.3" y="78.8">IPSOUT</text>
<text x="50" y="91.4">2.2uH,1.5A,DCR&lt;0.1R</text>
<text x="144.7" y="90.6">2.2uH,1.5A,DCR&lt;0.1R</text>
<text x="167.5" y="93.9">NMI#</text>
<text x="170.1" y="92.3">PWR-ON#</text>
<text x="228.8" y="92.3">IPSOUT</text>
<text x="236.9" y="90.6">2.2uH,1.5A,DCR&lt;0.1R</text>
<text x="158.4" y="118.3">PMU-SDA</text>
<text x="158.4" y="119.9">PMU-SCK</text>
<text x="199.6" y="115.7" transform="rotate(-90 199.6 115.7)">NMI#</text>
<text x="201.3" y="115.7" transform="rotate(-90 201.3 115.7)">USB0-DRV</text>
<text x="210.1" y="122.4">2.2uH,1.5A,DCR&lt;0.1R</text>
<text x="55.3" y="130">EXTEN</text>
<text x="50" y="139.2">2.2uH,1.5A,DCR&lt;0.1R</text>
<text x="36.9" y="186.1">EXTEN</text>
</g>
<g font-size="1.5" fill="#004000">
<text x="37.4" y="31.1">MICRO_USB_DIP4SMD</text>
<text x="150.5" y="102.3">TS-018</text>
<text x="167.3" y="106.2">SOD323</text>
<text x="170.1" y="129.8">TS-018</text>
<text x="205" y="162.7">batt</text>
<text x="88.5" y="177.8">R0402</text>
<text x="65.5" y="183.6">R0402</text>
<text x="47.5" y="190.3">SOT23-5</text>
<text x="73.4" y="187.8">R0402</text>
</g>
<g font-size="1.5" fill="#00f">
<text x="42.9" y="36">V</text>
<text x="42.1" y="37.6">D-</text>
<text x="42.1" y="39.3">D+</text>
<text x="42.1" y="41">ID</text>
<text x="41.2" y="42.7">GND</text>
<text x="251.5" y="162.2" transform="rotate(90 251.5 162.2)">+</text>
</g>
<g font-size="1.5" fill="#008000">
<text x="191.3" y="52.5">IPSOUT</text>
<text x="206.4" y="58.7" transform="rotate(-90 206.4 58.7)">VCC-RTC</text>
<text x="173.5" y="82.2">LDO3</text>
<text x="263.2" y="85.5">INTVDD</text>
<text x="214.6" y="105.7">AVCC</text>
<text x="238.9" y="120.7">CPUVDD</text>
</g>
<g font-size="1.5" fill="#004080">
<text x="195.7" y="69.5" transform="rotate(-90 195.7 69.5)">PS2</text>
<text x="197.4" y="69.5" transform="rotate(-90 197.4 69.5)">PS1</text>
<text x="199.1" y="71.1" transform="rotate(-90 199.1 71.1)">ACIN2</text>
<text x="200.7" y="71.1" transform="rotate(-90 200.7 71.1)">ACIN1</text>
<text x="202.4" y="70.8" transform="rotate(-90 202.4 70.8)">VBUS</text>
<text x="207.4" y="70.6" transform="rotate(-90 207.4 70.6)">LDO1</text>
<text x="210.8" y="70.1" transform="rotate(-90 210.8 70.1)">VINT</text>
<text x="185.8" y="76.6">TS</text>
<text x="194" y="76.8" transform="rotate(-90 194 76.8)">CHGLED/GPO</text>
<text x="204" y="72.9" transform="rotate(-90 204 72.9)">BACKUP</text>
<text x="205.7" y="72.6" transform="rotate(-90 205.7 72.6)">DC3SET</text>
<text x="209.1" y="73.5" transform="rotate(-90 209.1 73.5)">LDO1SET</text>
<text x="212.4" y="72.4" transform="rotate(-90 212.4 72.4)">PWROK</text>
<text x="213.5" y="74.9">VREF</text>
<text x="214.2" y="76.6">BIAS</text>
<text x="70.9" y="83.2">EN</text>
<text x="77.3" y="83.2">FB</text>
<text x="185.8" y="78.2">BAT1</text>
<text x="185.8" y="79.9">BAT2</text>
<text x="185.8" y="81.6">LDO3IN</text>
<text x="185.8" y="83.2">LDO3</text>
<text x="209.4" y="83.2">GPIO0/LDO</text>
<text x="212.6" y="81.6">EXTEN</text>
<text x="213.2" y="78.2">AGND</text>
<text x="214.6" y="79.9">APS</text>
<text x="70.9" y="86.6">GND</text>
<text x="70.9" y="90">LX</text>
<text x="77.8" y="90">IN</text>
<text x="185.8" y="84.9">BATSENSE</text>
<text x="185.8" y="86.6">CHSENSE</text>
<text x="185.8" y="88.3">VIN1</text>
<text x="185.8" y="90">LX1</text>
<text x="212.3" y="88.3">PGND3</text>
<text x="212.3" y="86.6">DCDC3</text>
<text x="213" y="84.9">GPIO1</text>
<text x="214.9" y="90">LX3</text>
<text x="185.8" y="91.6">PGND1</text>
<text x="185.8" y="93.3">PWRON</text>
<text x="185.8" y="95">IRQ</text>
<text x="211.3" y="93.3">LDO24IN</text>
<text x="214.2" y="91.6">VIN3</text>
<text x="185.8" y="98.4">THERMAL</text>
<text x="194" y="100.1" transform="rotate(-90 194 100.1)">SDA</text>
<text x="195.7" y="100.1" transform="rotate(-90 195.7 100.1)">SCK</text>
<text x="197.4" y="100.1" transform="rotate(-90 197.4 100.1)">GPIO3</text>
<text x="199.1" y="100.1" transform="rotate(-90 199.1 100.1)">N_OE</text>
<text x="200.7" y="100.1" transform="rotate(-90 200.7 100.1)">GPIO2</text>
<text x="202.4" y="100.1" transform="rotate(-90 202.4 100.1)">N_VBUSEN</text>
<text x="204" y="100.1" transform="rotate(-90 204 100.1)">VIN2</text>
<text x="205.7" y="100.1" transform="rotate(-90 205.7 100.1)">LX2</text>
<text x="207.4" y="100.1" transform="rotate(-90 207.4 100.1)">PGND2</text>
<text x="209.1" y="100.1" transform="rotate(-90 209.1 100.1)">DCDC2</text>
<text x="210.8" y="100.1" transform="rotate(-90 210.8 100.1)">LDO4</text>
<text x="212.4" y="100.1" transform="rotate(-90 212.4 100.1)">LDO2</text>
<text x="70.9" y="131">EN</text>
<text x="77.3" y="131">FB</text>
<text x="70.9" y="134.4">GND</text>
<text x="70.9" y="137.7">LX</text>
<text x="77.8" y="137.7">IN</text>
<text x="48.3" y="180.5">INPUT</text>
<text x="48.3" y="183.8">GND</text>
<text x="54.1" y="180.5">VOUT</text>
<text x="48.3" y="187.2">EN</text>
<text x="55.5" y="187.2">ADJ</text>
</g>
<g font-size="1.2">
<text x="35.4" y="7.5">5</text>
<text x="90.1" y="7.5">4</text>
<text x="144.9" y="7.5">3</text>
<text x="199.6" y="7.5">2</text>
<text x="254.4" y="7.5">1</text>
<text x="6.8" y="33.1">D</text>
<text x="282.2" y="33.1">D</text>
<text x="6.8" y="81.2">C</text>
<text x="282.2" y="81.2">C</text>
<text x="6.8" y="129.4">B</text>
<text x="282.2" y="129.4">B</text>
<text x="6.8" y="177.5">A</text>
<text x="282.2" y="177.5">A</text>
<text x="35.4" y="201.8">5</text>
<text x="90.1" y="201.8">4</text>
<text x="144.9" y="201.8">3</text>
<text x="199.6" y="201.8">2</text>
<text x="254.4" y="201.8">1</text>
</g>
<text font-size="1.1" fill="#00f" x="56.3" y="188.1">0.8V</text>
</svg>
